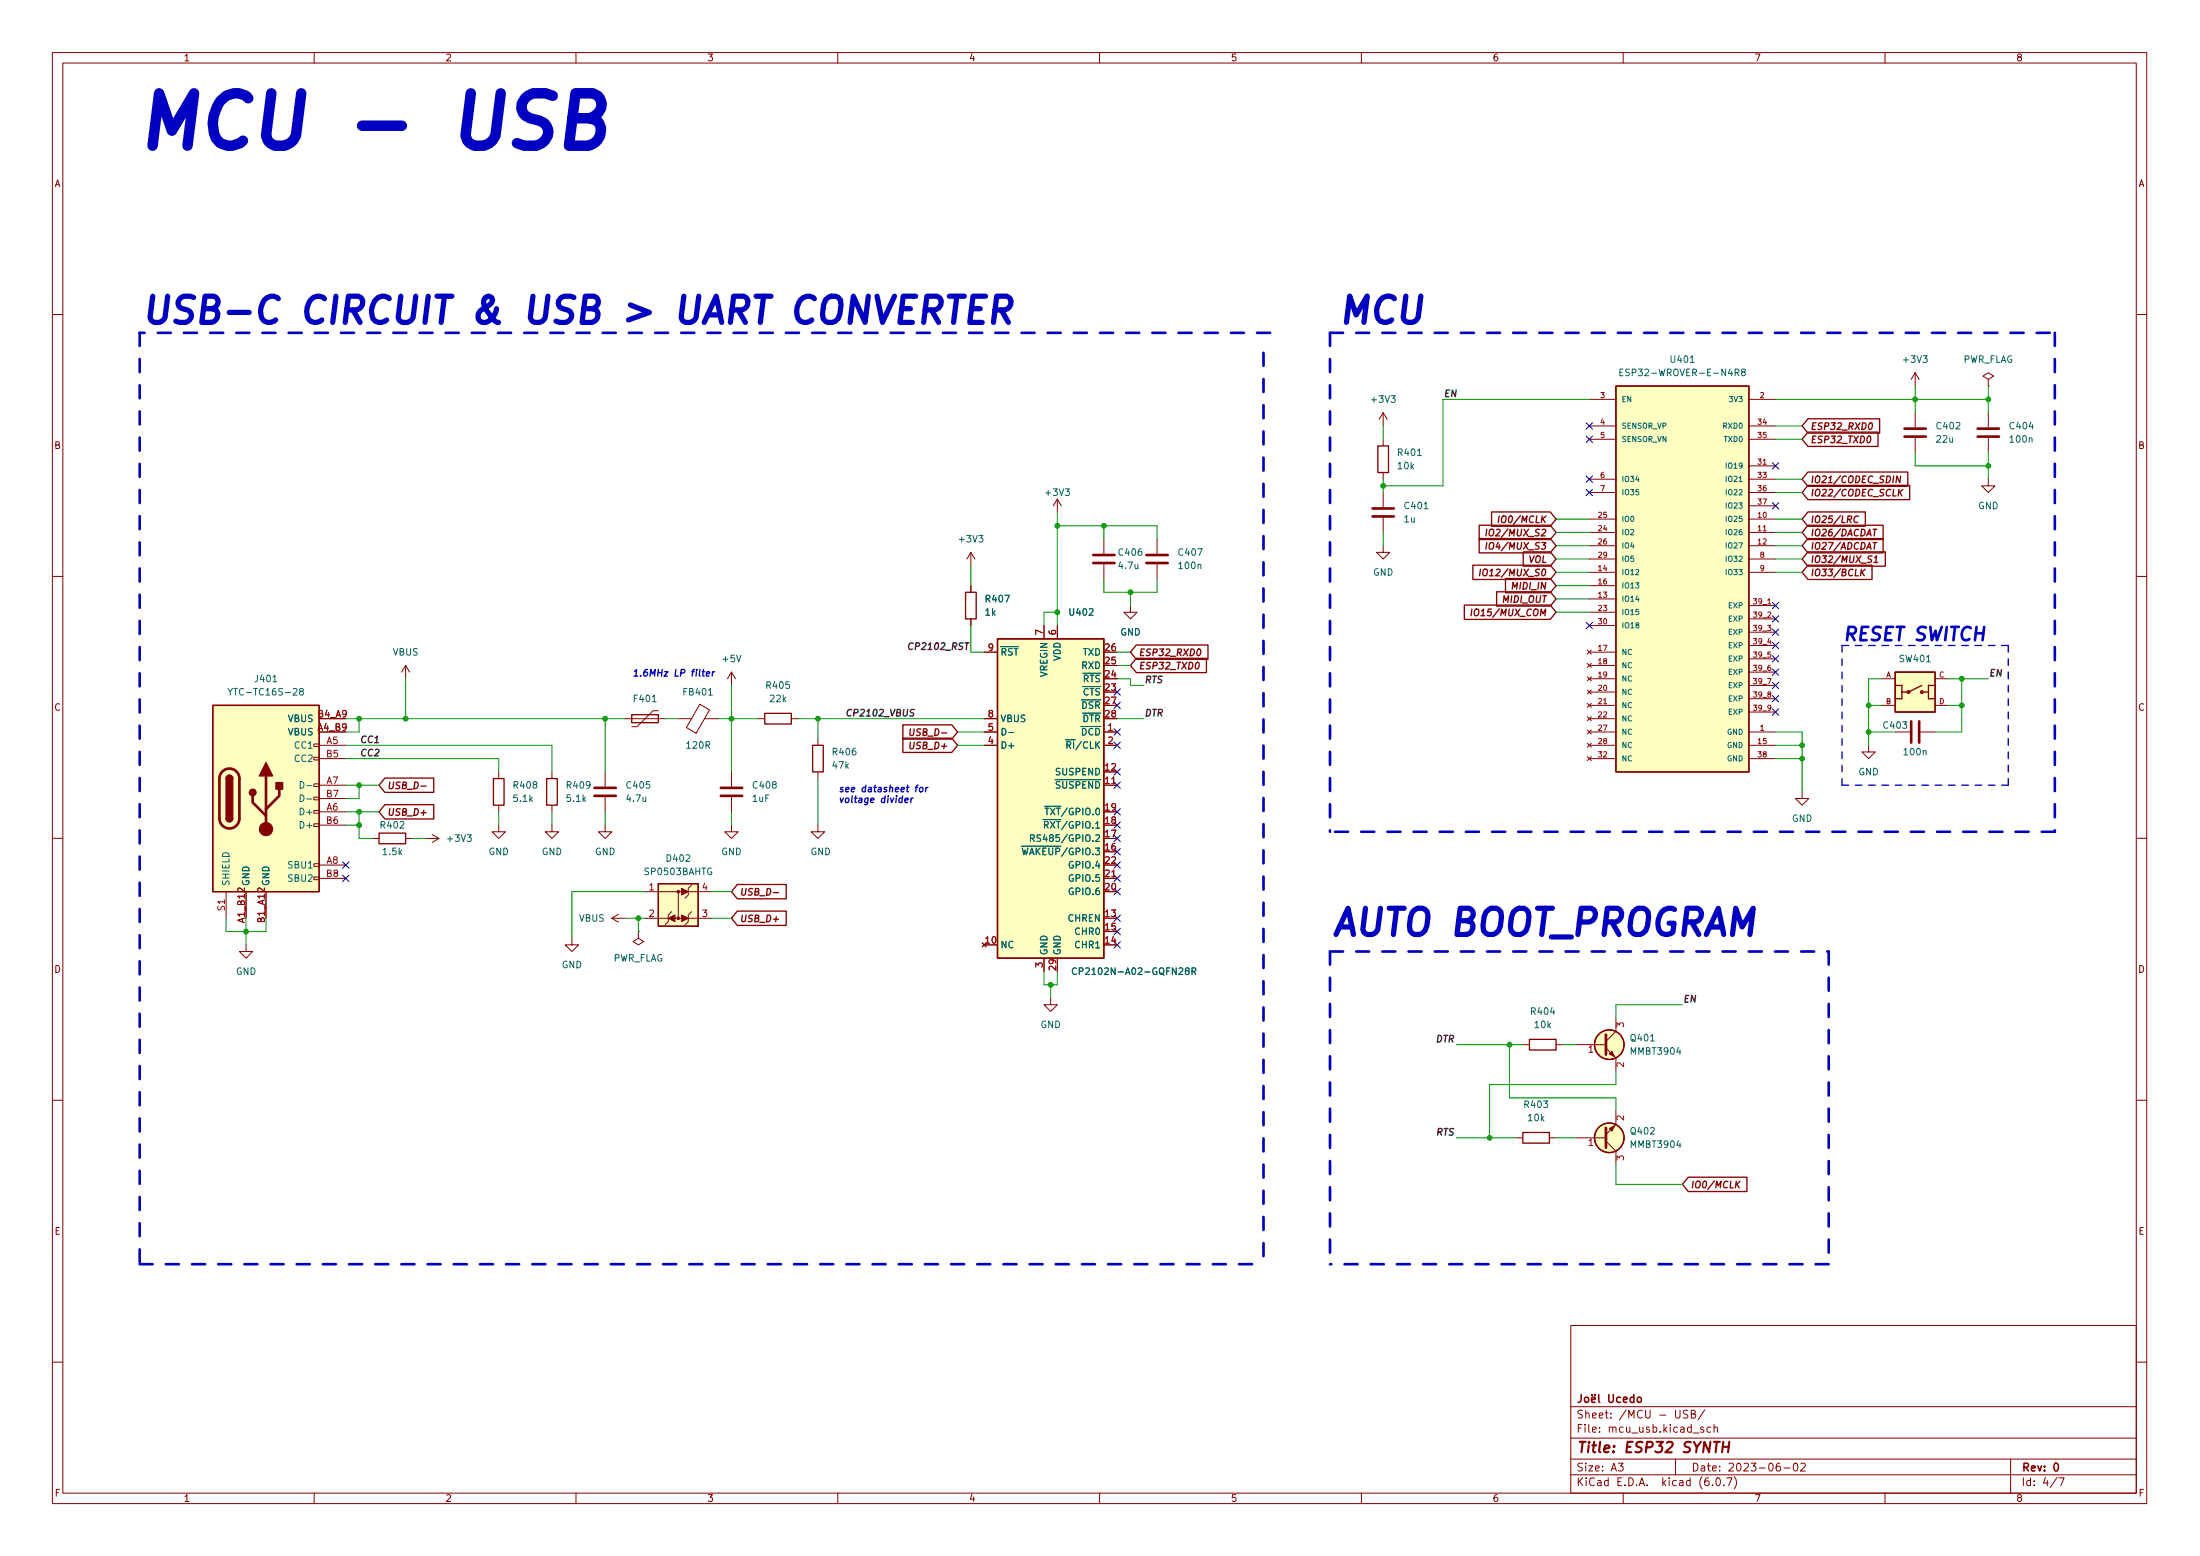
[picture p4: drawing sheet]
<svg xmlns="http://www.w3.org/2000/svg" width="420mm" height="297mm" viewBox="0 0 420 297" stroke-linecap="round" stroke-linejoin="round" font-family="sans-serif">
<g fill="none" stroke="#840000" stroke-width=".19">
<path d="M10 10h400v277h-400zM12 12h396v273h-396zM60 10v2M110 10v2M160 10v2M210 10v2M260 10v2M310 10v2M360 10v2M10 60h2M264.2 78.8v2.5M264.2 78.8l-.8 1.2"/>
<path d="M264.2 78.8l.7 1.2M303.5 76.2h5.1M334 76.2h5.1M365.8 71.2v2.5M365.8 78.8v2.8M365.8 71.2l-.8 1.2M365.8 71.2l.7 1.2M379.7 72.4l1-.6-1-.6-1 .6 1 .6v1.3M379.7 73.7h.1M379.7 78.8v2.8M408 60h2M201.9 95.3l-.7 1.3"/>
<path d="M201.9 95.3v2.5M201.9 95.3l.8 1.3M264.2 83.9v1.2M264.2 90.2v1.3M264.2 94v2.8M264.2 98.8v2.8M303.5 99.1h5.1M303.5 91.5h5.1M303.5 81.3h5.1M303.5 83.9h5.1M303.5 94h5.1M334 99.1h5.1"/>
<path d="M334 88.9h5.1M334 91.5h5.1M334 81.3h5.1M334 83.9h5.1M334 94h5.1M334 96.6h5.1M365.8 83.6v2.8M379.7 91.5v1.2h1.3l-1.3 1.3-1.2-1.3h1.2M379.7 83.6v2.8M10 110h2M185.4 105.4v2.6M185.4 111.8v1.3"/>
<path d="M185.4 118.1v1.3M185.4 105.4l-.7 1.3M185.4 105.4l.8 1.3M199.4 119.4v2.6M201.9 119.4v2.6M210.8 102.9v2.8M210.8 107.7v2.8M215.9 115.6v1.3h1.3l-1.3 1.2-1.3-1.2h1.3M221 102.9v2.8M221 107.7v2.8M264.2 104.2v1.2h1.2l-1.2 1.3-1.3-1.3h1.3M303.5 101.6h5.1"/>
<path d="M303.5 104.2h5.1M303.5 114.3h5.1M303.5 109.3h5.1M303.5 111.8h5.1M303.5 116.9h5.1M303.5 106.7h5.1M303.5 119.4h5.1M334 101.6h5.1M334 104.2h5.1M334 109.3h5.1M334 106.7h5.1M334 115.6h5.1"/>
<path d="M334 118.1h5.1M408 110h2M61 137.2h5M61 139.7h5M77.5 127l-.8 1.3M77.5 127v2.6M77.5 127l.7 1.3M119.4 137.2h7.6M125.7 135.7h-1l-3 3h-1.1M129.5 137.2h2.6M133.7 134.4l1.8 1.1-2.6 4.5-1.8-1.1zM134.6 137.2h2.6"/>
<path d="M139.7 128.3l-.8 1.3M139.7 128.3v2.5M139.7 128.3l.8 1.3M144.8 137.2h1.2M151.1 137.2h1.3M188 137.2h2.5M188 139.7h2.5M188 124.5h2.5M210.8 139.7h2.6M303.1 124.1l.8 .8M303.1 126.7l.8 .7M303.1 129.2l.8 .8"/>
<path d="M303.1 131.7l.8 .8M303.1 134.3l.8 .7M303.1 136.8l.8 .8M303.1 139.4l.8 .7M303.5 137.2h5.1M303.5 139.7h5.1M303.5 124.5h5.1M303.5 129.6h5.1M303.5 134.7h5.1M303.5 127h5.1M303.5 132.1h5.1M303.9 124.1l-.8 .8"/>
<path d="M303.9 126.7l-.8 .7M303.9 129.2l-.8 .8M303.9 131.7l-.8 .8M303.9 134.3l-.8 .7M303.9 136.8l-.8 .8M303.9 139.4l-.8 .7M334 139.7h5.1M334 120.7h5.1M334 123.2h5.1M334 125.8h5.1M334 128.3h5.1M334 130.8h5.1"/>
<path d="M334 133.4h5.1M334 135.9h5.1M359.4 129.6h2.5M359.4 134.7h2.5M361.9 139.7h2.8M366.8 139.7h2.8M369.6 129.6h2.5M369.6 134.7h2.5M59.9 157.3h1.1v.5h-1.1zM59.9 154.7h1.1v.5h-1.1zM59.9 152.2h1.1v.5h-1.1zM59.9 149.6h1.1v.6h-1.1z"/>
<path d="M59.9 144.6h1.1v.5h-1.1zM59.9 142h1.1v.5h-1.1zM61 149.9h5M61 142.3h5M61 155h5M61 144.8h5M61 157.5h5M61 152.4h5M82.5 159.3l1.3 .8M95.2 157.5v1.3h1.3l-1.3 1.3-1.2-1.3h1.2M95.2 147.4v1.2M95.2 153.7v1.3"/>
<path d="M105.4 157.5v1.3h1.3l-1.3 1.3-1.3-1.3h1.3M105.4 147.4v1.2M105.4 153.7v1.3M115.6 157.5v1.3h1.2l-1.2 1.3-1.3-1.3h1.3M115.6 147.4v2.8M115.6 152.2v2.8M139.7 157.5v1.3h1.3l-1.3 1.3-1.3-1.3h1.3M139.7 147.4v2.8M139.7 152.2v2.8M156.2 157.5v1.3h1.3l-1.3 1.3-1.3-1.3h1.3M156.2 141v1.3M156.2 147.4v1.2"/>
<path d="M188 142.3h2.5M210.8 149.9h2.6M210.8 142.3h2.6M303.1 141.9l.8 .8M303.1 144.4l.8 .8M303.5 142.3h5.1M303.5 144.8h5.1M303.9 141.9l-.8 .8M303.9 144.4l-.8 .8M334 142.3h5.1M334 144.8h5.1M344.2 151.2v1.2h1.2l-1.2 1.3-1.3-1.3h1.3"/>
<path d="M356.9 142.3v1.2h1.2l-1.2 1.3-1.3-1.3h1.3M10 160h2M43.2 170.2v5.1M47 170.2v5.1M50.8 170.2v5.1M59.9 167.4h1.1v.5h-1.1zM59.9 164.9h1.1v.5h-1.1zM61 167.7h5M61 165.1h5M71.1 160.1h1.3M77.5 160.1h1.2M81.3 160.1h2.5"/>
<path d="M83.8 160.1l-1.3 .7M109.2 179.1v1.3h1.3l-1.3 1.2-1.3-1.2h1.3M116.8 175.3h2.6M116.8 175.3l1.3 .8M118.1 174.5l-1.3 .8M121.9 177.8v1.3l1 .6-1 .7-1-.7 1-.6M121.9 177.8h.1M123.2 175.3h4.4M123.2 170.2h7M128.3 174l-.7 .7v1.2l-.6 .7M128.9 175.3h1.3M129.5 170.2v5.1"/>
<path d="M131.4 175.3h4.5M131.4 170.2h4.5M132.1 174l-.7 .7v1.2l-.6 .7M132.1 168.9l-.7 .7v1.3l-.6 .6M187.6 180l.7 .8M188.3 180l-.7 .8M210.8 167.7h2.6M408 160h2M47 180.4v1.2h1.3l-1.3 1.3-1.3-1.3h1.3M199.4 182.9v2.6M200.7 190.5v1.3h1.2l-1.2 1.3-1.3-1.3h1.3M290.8 199.4h1.3"/>
<path d="M297.2 199.4h1.2M301 199.4h5.7M308.6 194.3v2.6l-1.9 1.9M10 210h2M289.6 217.2h1.2M295.9 217.2h1.3M301 217.2h5.7M306.7 200.1l1.9 1.9v2.5M306.7 217.8l1.9 1.9v2.6M308.6 212.1v2.6l-1.9 1.9M408 210h2M300 253h108v32h-108z"/>
<path d="M10 260h2M300 278.5h108M300 274.5h108M300 268.5h108M309.1 279.3h.9l-.5 .6 .4 .1v.7l-.2 .1-.6-.1M320 278.5v3M320 269.2v1.2l.3 .3h.3l.3-.3v-1.2M322.4 269.3l-.6-.1-.3 .3 .1 .4 .7 .2v.5l-.2 .1-.6-.1M323 269.9h.6l.2-.3-.2-.3-.6-.1v1.5h.6l.2-.3a.39 .39 0 0 0-.3-.5M323.4 273.6h1.1M325.4 272.5l-.4-.1-.2 .2 .1 .2 .5 .2v.3h-.6M325.6 269.1l-1.3 2"/>
<path d="M326.7 272.5l-.4-.1-.3 .3 .1 .6h.6M327.4 272.6l.2-.2 .3 .1 .1 .9M327.4 271.9v1.5M339.9 279.3a.6 .6 0 0 0-.7 .7v.5l.2 .2 .4 .1 .2-.1 .1-.5-.2-.2-.4-.1-.3 .3M342.7 279.4l.2-.1a.8 .8 0 0 1 .5 .8 .8 .8 0 0 1-.5 .7 1 1 0 0 1-.2-1.4zM343.9 279.5l.6-.2 .2 .2 .1 .2-1 1.1h1M384 278.5v6.5M408 260h2M60 285v2M110 285v2M160 285v2M210 285v2"/>
<path d="M260 285v2M300 281.5h108M310 285v2M327.1 283.5v.1M327.9 282.2l.2-.1a.8 .8 0 0 1 .5 .8 .8 .8 0 0 1-.5 .7 1 1 0 0 1-.2-1.4zM329.2 283.5v.1M329.8 282.1h1l-.7 1.5M331.2 281.9a1.72 1.72 0 0 1 0 2.3M340.7 280.2h1.2M360 285v2M392.9 282l-1.3 2M393.2 282.1h1l-.6 1.5"/>
</g>
<g fill="none" stroke="#840000" stroke-width=".3">
<path d="M302 266.2v1.1a.48 .48 0 0 1-.6 .4M302.8 266.8l.3-.1 .3 .3v.4l-.3 .3-.3-.1-.2-.2zM304 267.2l.7-.1-.1-.3-.4-.1-.2 .2v.7h.6M304 266.2v.2M304.6 266.2v.2M305.3 266.2v1.3l.2 .2M307.3 266.2v1.2l.2 .3h.3l.3-.3v-1.2M309.5 266.8l-.5-.1-.2 .3 .1 .6h.6M310 267.2l.8-.1-.1-.3-.4-.1-.3 .2 .1 .7h.6M312 266.8l-.4-.1-.3 .3 .2 .6h.5M312 266.2v1.5M312.8 266.8l.4-.1 .3 .3v.4l-.3 .3-.4-.1-.1-.2z"/>
<path d="M392.4 279.5l.2-.2a.8 .8 0 0 1 .5 .8 .8 .8 0 0 1-.5 .7l-.2-.1-.1-.5z"/>
</g>
<path d="M329 276.2h1.2M329.1 275.2l-.2 2M330.3 275.2l-.3 2" fill="none" stroke="#840000" stroke-width=".4"/>
<g fill="none" stroke="#840000" stroke-width=".51">
<path d="M262.1 98.6h4.1M262.1 97.1h4.1M363.7 83.3h4.1M363.7 81.8h4.1M377.7 83.3h4.1M377.7 81.8h4.1M208.8 107.5h4.1M208.8 106h4.1M218.9 107.5h4.1M218.9 106h4.1M365 137.7v4.1M366.5 137.7v4.1"/>
<path d="M42.5 147.3a1.91 1.91 0 0 1 2-.4 1.91 1.91 0 0 1 1.2 1.7v7.6a1.91 1.91 0 0 1-1.9 2 1.91 1.91 0 0 1-1.9-2v-7.7l.2-.7zM48.3 151.9v1.3l2.5 2.5M50.8 148.1v10.2M53.3 150.7v1.2l-2.5 2.6M113.5 151.9h4.1M113.5 150.4h4.1M137.7 151.9h4M137.7 150.4h4M306.7 197.5v3.8M306.7 215.3v3.8"/>
</g>
<g fill="#ffffc2" stroke="#ffffc2" stroke-width=".19">
<path d="M125.7 168.7h7.6v8.1h-7.6z"/>
<path d="M190.5 122h20.3v60.9h-20.3z"/>
<path d="M40.6 134.7h20.4v35.5h-20.4z"/>
<path d="M361.9 128.3h7.7v7.6h-7.7z"/>
<path d="M308.6 73.7h25.4v73.7h-25.4z"/>
<circle cx="307.3" cy="199.4" r="2.82"/>
<circle cx="307.3" cy="217.2" r="2.82"/>
</g>
<g fill="none" stroke="#840000" stroke-width=".25">
<path d="M308.6 73.7h25.4v73.7h-25.4zM345.3 80h13.7v2.7h-13.7l-1.1-1.4zM263.1 85.1h2.1v5.1h-2.1zM284.9 97.7h11.2l1.1 1.4-1.1 1.4h-11.2zM286.3 98.5l-.2 1.3M286.9 98.7l.3-.2 .3 .1a.75 .75 0 0 1-.5 1.2l-.1-.1a.96 .96 0 0 1 0-1zM345.3 97.7h11v2.8h-11l-1.1-1.4zM345.3 82.5h13.4v2.7h-13.4l-1.1-1.3zM345.3 90.1h19.1v2.7h-19.1l-1.1-1.3zM345.3 92.7h19.4v2.7h-19.4l-1.1-1.4zM354.9 98.6a.61 .61 0 0 0-.8 .4 .61 .61 0 0 0 .4 .8l.3-.2M357 80.8l.4-.1a.76 .76 0 0 1-.3 1.3l-.2-.1-.1-.4z"/>
<path d="M362.8 94l.4 .7M363 90.9l-.2 1.2-.5-1.2-.2 1.2M363.4 93.4l-.8 .7M184.4 113.1h2v5h-2zM279.7 115.5h16.4l1.1 1.4-1.1 1.3h-16.4zM281.1 116.3l-.2 1.2M281.3 107.9h14.8l1.1 1.4-1.1 1.3h-14.8zM281.7 116.5l.3-.2h.3a.75 .75 0 0 1-.5 1.2h-.1a.94 .94 0 0 1 0-1zM282.5 102.8h13.6l1.1 1.4-1.1 1.3h-13.6zM282.5 100.3h13.6l1.1 1.3-1.1 1.4h-13.6zM282.7 108.7l-.1 1.2M283.3 108.8l.3-.1h.3a.75 .75 0 0 1-.5 1.2h-.1a.94 .94 0 0 1 0-1.1z"/>
<path d="M283.9 103.6l-.1 1.2M283.9 101l-.1 1.3M284.5 103.8l.3-.2h.3a.75 .75 0 0 1-.5 1.2h-.1a.94 .94 0 0 1 0-1zM284.5 101.2l.3-.2 .3 .1a.75 .75 0 0 1-.5 1.2l-.1-.1a.94 .94 0 0 1 0-1zM285.8 113h10.3l1.1 1.3-1.1 1.4h-10.3zM287.5 110.4h8.6l1.1 1.4-1.1 1.4h-8.6zM290.9 105.4h5.2l1.1 1.3-1.1 1.4h-5.2zM345.3 102.8h14.3v2.7h-14.3l-1.1-1.3zM345.3 107.9h12.2v2.7h-12.2l-1.1-1.3zM345.3 100.3h14.3v2.7h-14.3l-1.1-1.4zM345.3 105.4h14.8v2.7h-14.8l-1.1-1.4zM355.6 109.2l.5 .7"/>
<path d="M356.2 108.7l-.8 .7M357.7 103.6h.7M357.7 101h.7M357.9 107.4h.7M358 106.5l.4-.4-.2 1.3M40.6 134.7h20.4v35.5h-20.4zM120.6 136.4h5.1v1.6h-5.1zM146 136.2h5.1v2h-5.1zM172.4 138.4h9.4l1.1 1.3-1.1 1.4h-9.4zM173.9 139.1l-.1 1.1 .2 .2 .3-.1 .2-.1 .1-1.1M190.5 122h20.3v60.9h-20.3zM217 123.1h13.7v2.8h-13.7l-1.1-1.4z"/>
<path d="M217 125.7h13.4v2.7h-13.4l-1.1-1.4zM228.8 124l.3-.1a.75 .75 0 0 1-.3 1.3l-.2-.5zM361.9 128.3h7.7v7.6h-7.7zM361.9 130.8h1.3v2.6h-1.3M367 130.8l-2.5 1.3h-1.3M367 132.1h1.3M369.6 130.8h-1.3v2.6h1.3M43.2 156.2a.64 .64 0 0 0 .6 .7 .64 .64 0 0 0 .6-.7M43.2 148.6a.64 .64 0 0 1 .6-.6 .64 .64 0 0 1 .6 .6M72.4 159h5.1v2.1h-5.1zM73.5 153.6h9.3v2.7h-9.3l-1.1-1.3zM73.5 148.5h9.3v2.8h-9.3l-1.1-1.4z"/>
<path d="M80.4 150.1h1M94.2 148.6h2.1v5.1h-2.1zM104.4 148.6h2v5.1h-2zM155.2 142.3h2v5.1h-2zM172.4 140.9h9.4l1.1 1.4-1.1 1.3h-9.4zM173.9 141.7l-.1 1 .2 .2h.3l.2-.2 .1-1M125.7 168.7h7.6v8.1h-7.6zM140.8 173.9h9.3v2.8h-9.3l-1.1-1.4zM140.8 168.9h9.3v2.7h-9.3l-1.1-1.4zM147.7 170.4h1M292.1 198.4h5.1v2h-5.1zM290.8 216.2h5.1v2h-5.1z"/>
<path d="M322.4 224.7h11.2v2.8h-11.2l-1.1-1.4zM331.7 226l.5 .8M332.3 225.5l-.8 .7"/>
<circle cx="364.5" cy="132.1" r=".25"/>
<circle cx="367" cy="132.1" r=".25"/>
<circle cx="307.3" cy="199.4" r="2.82"/>
<circle cx="307.3" cy="217.2" r="2.82"/>
</g>
<g fill="#840000" stroke="#840000" stroke-width=".19">
<path d="M307.3 201.2l.5-.5 .6 1z"/>
<path d="M307.3 215.4l1.1-.5-.6 1z"/>
<path d="M127.6 175.3l1.3-.6v1.2z"/>
<path d="M130.2 174.7l1.2 .6-1.2 .6z"/>
<path d="M130.2 169.6l1.2 .6-1.2 .7z"/>
<circle cx="129.5" cy="175.3" r=".25"/>
<circle cx="129.5" cy="170.2" r=".25"/>
<circle cx="50.8" cy="158.3" r="1.27"/>
</g>
<g fill="none" stroke="#006464" stroke-width=".19">
<path d="M309.4 71.1h.4M310 70.5h-.6v1.2h.6M332.8 71l-.2-.2v-.2l.2-.1h.4l.1 .4-.6 .2-.1 .1v.4l.2 .1h.4l.1-.2v-.3l-.2-.2M43.5 131.4l.5 .7 .4-.7M44 132.1v.6M57.5 132l-.3-.3 .1-.2 .2-.1 .3 .1 .1 .3-.6 .2-.1 .2 .1 .4 .2 .1h.2l.2-.3v-.3l-.2-.1M192.7 139.8h.9M57.3 149.2a.64 .64 0 0 1 .8 .6 .64 .64 0 0 1-.8 .7zM57.3 151.7a.64 .64 0 0 1 .8 .7 .64 .64 0 0 1-.8 .6zM58.6 150h1M58.6 152.5h1M198.7 159.4h-.4l-.2 .1v.3l.5 .3 .1 .3-.2 .2h-.5"/>
<path d="M196.8 160h.6l.1-.2v-.3l-.7-.1v1.2M197.1 160l.4 .6M205.6 184.9a.6 .6 0 0 0-.9 .4 .6 .6 0 0 0 .6 .7l.3-.1M227.7 185.4h.6l.1-.2-.1-.3-.6-.1v1.2M228 185.4l.4 .6"/>
</g>
<g fill="#840000" stroke="#840000" stroke-width=".25">
<path d="M43.2 156.2h1.2a.64 .64 0 0 1-.6 .7 .64 .64 0 0 1-.6-.7z"/>
<path d="M43.2 148.6h1.2v7.6h-1.2z"/>
<path d="M43.4 148.2a.64 .64 0 0 1 .7-.2 .64 .64 0 0 1 .3 .6h-1.2z"/>
<path d="M50.8 145.6l1.3 2.5h-2.6z"/>
<path d="M52.7 149.4h1.3v1.3h-1.3z"/>
<circle cx="48.3" cy="151.3" r=".63"/>
</g>
<path d="M174.4 122.8a.61 .61 0 0 0-.9 .4 .61 .61 0 0 0 .5 .8l.3-.1M174.6 135.5l-.5-.1-.2 .1v.4l.5 .2 .1 .3-.3 .3-.5-.1" fill="none" stroke="#0f0f0f" stroke-width=".25"/>
<path d="M105.6 18.3l-1.4-.5h-2.4a2.96 2.96 0 0 0-2.2 2.9l.3 .9 .4 .5 .9 .5 1.9 .4a2.31 2.31 0 0 1 1.6 2 2.31 2.31 0 0 1-1.2 2.3l-1 .5h-2.4l-1.4-.5M109.3 22.6h3.4a2.97 2.97 0 0 0 2.2-2.9l-.3-.9-.5-.5-.9-.5h-3.3l-1.2 10h3.8a2.89 2.89 0 0 0 1.5-4.8l-1.3-.4" fill="none" stroke="#0000c2" stroke-width="2"/>
<path d="M134.9 128.6l.6-.1v-.2h-.5l-.1 .6 .1 .2 .4-.1M136.1 128.2l-.1 .9M136.5 128.2l-.4 .3M172.8 152.8l.6-.1v-.3h-.5l-.1 .6 .2 .2 .3-.1M174 152.4l-.1 .8M174.4 152.4l-.4 .2M175.7 150.4l.2-.1 .3 .1v.5l-.1 .2-.3 .1-.2-.2zM176.9 150.3l-.1 .9M177.2 150.3l-.4 .3" fill="none" stroke="#0000c2" stroke-width=".25"/>
<path d="M176.7 59.2h1.9a1.38 1.38 0 0 0 1.1-1.2 1.38 1.38 0 0 0-.8-1.5h-1.9l-.6 5M177.9 59.2l1.4 2.3M181.3 56.5h2.9M182.7 56.5l-.6 5M185.5 58.9h1.7M188.2 56.5h-2.4l-.6 5h2.4M190 59.2h1.9a1.38 1.38 0 0 0 1.2-1.2 1.38 1.38 0 0 0-.8-1.5h-1.9l-.7 5M191.2 59.2l1.4 2.3" fill="none" stroke="#0000c2" stroke-width="1"/>
<path d="M351.8 123.2v26.7M383.5 123.2h-31.7M351.8 149.9h31.7M383.5 149.9v-26.7" fill="none" stroke="#0000c2" stroke-width=".25" stroke-dasharray="1.3 1.3"/>
<path d="M26.7 63.5v177.8M241.3 67.3v174M242.6 63.5h-215.9M254 63.5v95.3M254 63.5h138.4M392.4 63.5v95.3M392.4 158.8h-138.4M254 181.6v59.7M254 181.6h95.2M349.2 181.6v59.7M26.7 241.3h214.6M349.2 241.3h-95.2" fill="none" stroke="#0000c2" stroke-width=".5" stroke-dasharray="2.5 2.5"/>
<g fill="none" stroke="#009600" stroke-width=".19">
<path d="M303.5 76.2h-27.9v16.5h-11.4M339.1 76.2h40.6M365.8 73.7v5.1M379.7 73.7v5.1M201.9 97.8v21.6M264.2 81.3v2.6M264.2 91.5v2.5M297.2 99.1h6.3M339.1 99.1h5.1M339.1 83.9h5.1M339.1 94h5.1M339.1 91.5h5.1"/>
<path d="M339.1 81.3h5.1M365.8 86.4v2.5h13.9M379.7 86.4v5.1M185.4 108v3.8M185.4 119.4v5.1h2.6M201.9 116.9h-2.5v2.5M201.9 100.4h19.1v2.5M210.8 110.5v2.6h10.2v-2.6M210.8 100.4v2.5M215.9 113.1v2.5M264.2 101.6v2.6M297.2 116.9h6.3"/>
<path d="M297.2 101.6h6.3M297.2 104.2h6.3M297.2 109.3h6.3M297.2 106.7h6.3M297.2 114.3h6.3M297.2 111.8h6.3M339.1 101.6h5.1M339.1 104.2h5.1M339.1 109.3h5.1M339.1 106.7h5.1M66 137.2h53.4M68.6 137.2v2.5h-2.6"/>
<path d="M77.5 129.6v7.6M115.6 137.2v10.2M127 137.2h2.5M137.2 137.2h7.6M139.7 130.8v16.6M152.4 137.2h35.6M156.2 137.2v3.8M182.9 139.7h5.1M213.4 137.2h5M213.4 129.6h2.5v1.2h2.5M213.4 124.5h2.5M213.4 127h2.5"/>
<path d="M339.1 139.7h5.1v11.5M356.9 139.7h5M356.9 134.7h2.5M359.4 129.6h-2.5v12.7M372.1 134.7h2.5M372.1 129.6h7.6M374.6 129.6v10.1h-5M66 142.3h39.4v5.1M66 144.8h29.2v2.6M66 149.9h6.4M66 155h6.4M66 157.5h2.6"/>
<path d="M68.6 149.9v2.5h-2.6M68.6 155v5.1h2.5M95.2 155v2.5M105.4 155v2.5M115.6 155v2.5M139.7 155v2.5M156.2 148.6v8.9M182.9 142.3h5.1M339.1 142.3h5.1M339.1 144.8h5.1M43.2 175.3v2.5h7.6v-2.5M47 175.3v5.1"/>
<path d="M78.7 160.1h2.6M119.4 175.3h3.8M121.9 175.3v2.5M123.2 170.2h-14v8.9M135.9 175.3h3.8M135.9 170.2h3.8M199.4 185.5v2.5h2.5v-2.5M200.7 188v2.5M278.1 199.4h12.7M288.3 199.4v10.2h20.3v2.5M298.4 199.4h2.6M321.3 191.8h-12.7v2.5"/>
<path d="M278.1 217.2h11.5M297.2 217.2h3.8M308.6 204.5v2.5h-24.1v10.2M308.6 222.3v3.8h12.7"/>
</g>
<g fill="none" stroke="#000084" stroke-width=".19">
<path d="M302.9 90.9l1.2 1.2M302.9 93.4l1.2 1.2M302.9 83.2l1.2 1.3M302.9 80.7l1.2 1.2M304.1 90.9l-1.2 1.2M304.1 93.4l-1.2 1.2M304.1 83.2l-1.2 1.3M304.1 80.7l-1.2 1.2M338.5 88.3l1.2 1.2M338.5 95.9l1.2 1.3M339.7 88.3l-1.2 1.2M339.7 95.9l-1.2 1.3"/>
<path d="M302.9 118.8l1.2 1.2M304.1 118.8l-1.2 1.2M338.5 115l1.2 1.2M338.5 117.5l1.2 1.3M339.7 115l-1.2 1.2M339.7 117.5l-1.2 1.3M212.8 134l1.2 1.3M212.8 131.5l1.2 1.2M212.8 139.1l1.2 1.2M214 134l-1.2 1.3M214 131.5l-1.2 1.2M214 139.1l-1.2 1.2"/>
<path d="M338.5 135.3l1.2 1.2M338.5 130.2l1.2 1.3M338.5 132.8l1.2 1.2M338.5 127.7l1.2 1.2M338.5 125.2l1.2 1.2M338.5 122.6l1.2 1.2M338.5 120.1l1.2 1.2M339.7 135.3l-1.2 1.2M339.7 130.2l-1.2 1.3M339.7 132.8l-1.2 1.2M339.7 127.7l-1.2 1.2M339.7 125.2l-1.2 1.2"/>
<path d="M339.7 122.6l-1.2 1.2M339.7 120.1l-1.2 1.2M212.8 159.4l1.2 1.3M212.8 149.3l1.2 1.2M212.8 141.7l1.2 1.2M212.8 156.9l1.2 1.2M212.8 146.7l1.2 1.3M212.8 154.4l1.2 1.2M214 159.4l-1.2 1.3M214 149.3l-1.2 1.2M214 141.7l-1.2 1.2M214 156.9l-1.2 1.2"/>
<path d="M214 146.7l-1.2 1.3M214 154.4l-1.2 1.2M65.4 167.1l1.2 1.2M65.4 164.5l1.2 1.2M66.6 167.1l-1.2 1.2M66.6 164.5l-1.2 1.2M212.8 179.8l1.2 1.2M212.8 174.7l1.2 1.2M212.8 177.2l1.2 1.2M212.8 167.1l1.2 1.2M212.8 169.6l1.2 1.2M212.8 164.5l1.2 1.2"/>
<path d="M212.8 162l1.2 1.2M214 179.8l-1.2 1.2M214 174.7l-1.2 1.2M214 177.2l-1.2 1.2M214 167.1l-1.2 1.2M214 169.6l-1.2 1.2M214 164.5l-1.2 1.2M214 162l-1.2 1.2"/>
</g>
<g fill="#009600" stroke="#009600" stroke-width=".19">
<circle cx="156.2" cy="137.2" r=".46"/>
<circle cx="139.7" cy="137.2" r=".46"/>
<circle cx="200.7" cy="188" r=".46"/>
<circle cx="77.5" cy="137.2" r=".46"/>
<circle cx="68.6" cy="137.2" r=".46"/>
<circle cx="121.9" cy="175.3" r=".46"/>
<circle cx="115.6" cy="137.2" r=".46"/>
<circle cx="215.9" cy="113.1" r=".46"/>
<circle cx="68.6" cy="149.9" r=".46"/>
<circle cx="47" cy="177.8" r=".46"/>
<circle cx="68.6" cy="157.5" r=".46"/>
<circle cx="68.6" cy="155" r=".46"/>
<circle cx="210.8" cy="100.4" r=".46"/>
<circle cx="201.9" cy="116.9" r=".46"/>
<circle cx="201.9" cy="100.4" r=".46"/>
<circle cx="379.7" cy="76.2" r=".46"/>
<circle cx="365.8" cy="76.2" r=".46"/>
<circle cx="379.7" cy="88.9" r=".46"/>
<circle cx="344.2" cy="144.8" r=".46"/>
<circle cx="344.2" cy="142.3" r=".46"/>
<circle cx="288.3" cy="199.4" r=".46"/>
<circle cx="284.5" cy="217.2" r=".46"/>
<circle cx="264.2" cy="92.7" r=".46"/>
<circle cx="374.6" cy="129.6" r=".46"/>
<circle cx="374.6" cy="134.7" r=".46"/>
<circle cx="356.9" cy="139.7" r=".46"/>
<circle cx="356.9" cy="134.7" r=".46"/>
</g>
<text font-size="13.9" fill="#0000c2" x="25.4" y="28.3">MCU - USB</text>
<g font-size="7" fill="#0000c2">
<text x="26.7" y="61.8">USB-C CIRCUIT &amp; USB &gt; UART CONVERTER</text>
<text x="255.3" y="61.8">MCU</text>
<text x="254" y="178.6">AUTO BOOT_PROGRAM</text>
</g>
<text font-size="3.5" fill="#0000c2" x="351.8" y="122.3">RESET SWITCH</text>
<text font-size="2.8" fill="#840000" x="301" y="277.3">Title: ESP32 SYNTH</text>
<g font-size="2.1" fill="#840000">
<text x="301" y="273.5">File: mcu_usb.kicad_sch</text>
<text x="301" y="270.8">Sheet: /MCU - USB/</text>
<text x="301" y="280.9">Size: A3</text>
<text x="323" y="280.9">Date: 2023-06-02</text>
<text x="386" y="280.9">Rev: 0</text>
<text x="301" y="283.7">KiCad E.D.A. kicad (6.0.7)</text>
<text x="386" y="283.7">Id: 4/7</text>
</g>
<g font-size="1.8" fill="#840000">
<text x="35" y="11.7">1</text>
<text x="85" y="11.7">2</text>
<text x="135" y="11.7">3</text>
<text x="185" y="11.7">4</text>
<text x="235" y="11.7">5</text>
<text x="285" y="11.7">6</text>
<text x="335" y="11.7">7</text>
<text x="385" y="11.7">8</text>
<text x="10.3" y="35.7">A</text>
<text x="408.3" y="35.7">A</text>
<text x="345.6" y="82">ESP32_RXD0</text>
<text x="10.3" y="85.7">B</text>
<text x="345.6" y="84.6">ESP32_TXD0</text>
<text x="408.3" y="85.7">B</text>
<text x="345.6" y="92.2">IO21/CODEC_SDIN</text>
<text x="345.6" y="94.7">IO22/CODEC_SCLK</text>
<text x="287.3" y="99.8">IO0/MCLK</text>
<text x="345.6" y="99.8">IO25/LRC</text>
<text x="285.3" y="104.9">IO4/MUX_S3</text>
<text x="285.3" y="102.4">IO2/MUX_S2</text>
<text x="292.1" y="107.4">VOL</text>
<text x="345.6" y="104.9">IO27/ADCDAT</text>
<text x="345.6" y="102.4">IO26/DACDAT</text>
<text x="345.6" y="107.4">IO32/MUX_S1</text>
<text x="284.3" y="110">IO12/MUX_S0</text>
<text x="289.3" y="112.5">MIDI_IN</text>
<text x="345.6" y="110">IO33/BCLK</text>
<text x="282.4" y="117.6">IO15/MUX_COM</text>
<text x="287.3" y="115.1">MIDI_OUT</text>
<text x="217.3" y="125.2">ESP32_RXD0</text>
<text x="217.3" y="127.8">ESP32_TXD0</text>
<text x="10.3" y="135.7">C</text>
<text x="408.3" y="135.7">C</text>
<text x="174.4" y="143">USB_D+</text>
<text x="174.9" y="140.5">USB_D-</text>
<text x="73.8" y="155.7">USB_D+</text>
<text x="73.8" y="150.6">USB_D-</text>
<text x="141.1" y="170.9">USB_D-</text>
<text x="141.1" y="176">USB_D+</text>
<text x="10.3" y="185.7">D</text>
<text x="408.3" y="185.7">D</text>
<text x="322.7" y="226.8">IO0/MCLK</text>
<text x="10.4" y="235.7">E</text>
<text x="408.4" y="235.7">E</text>
<text x="10.4" y="285.7">F</text>
<text x="35" y="286.7">1</text>
<text x="85" y="286.7">2</text>
<text x="135" y="286.7">3</text>
<text x="185" y="286.7">4</text>
<text x="235" y="286.7">5</text>
<text x="285" y="286.7">6</text>
<text x="335" y="286.7">7</text>
<text x="385" y="286.7">8</text>
<text x="408.4" y="285.7">F</text>
</g>
<g font-size="1.8" fill="#006464">
<text x="310.8" y="71.8">ESP32-WROVER-E-N4R8</text>
<text x="319.2" y="69.3">U401</text>
<text x="363.7" y="69.3">+3V3</text>
<text x="374.8" y="69.3">PWR_FLAG</text>
<text x="262.1" y="76.9">+3V3</text>
<text x="370" y="82">C402</text>
<text x="384" y="82">C404</text>
<text x="267" y="89.6">10k</text>
<text x="267.1" y="87">R401</text>
<text x="369.9" y="84.5">22u</text>
<text x="384" y="84.5">100n</text>
<text x="199.8" y="94.7">+3V3</text>
<text x="268.2" y="99.7">1u</text>
<text x="268.4" y="97.2">C401</text>
<text x="377.8" y="97.2">GND</text>
<text x="183.3" y="103.5">+3V3</text>
<text x="213.8" y="106.1">C406</text>
<text x="225.2" y="106.1">C407</text>
<text x="213.8" y="108.6">4.7u</text>
<text x="225.2" y="108.6">100n</text>
<text x="262.2" y="109.9">GND</text>
<text x="188.2" y="117.5">1k</text>
<text x="188.4" y="115">R407</text>
<text x="204.4" y="117.5">U402</text>
<text x="75" y="125.1">VBUS</text>
<text x="191" y="125.1">~{RST}</text>
<text x="206.8" y="125.1">TXD</text>
<text x="213.9" y="121.3">GND</text>
<text x="48.8" y="130.2">J401</text>
<text x="138.1" y="126.4">+5V</text>
<text x="146.5" y="131.5">R405</text>
<text x="200" y="129.2" transform="rotate(-90 200 129.2)">VREGIN</text>
<text x="202.6" y="126.2" transform="rotate(-90 202.6 126.2)">VDD</text>
<text x="205.4" y="130.2">~{RTS}</text>
<text x="206.6" y="127.7">RXD</text>
<text x="362.9" y="126.4">SW401</text>
<text x="44.7" y="132.8">YTC-TC16S-28</text>
<text x="55" y="137.8">VBUS</text>
<text x="121.2" y="134">F401</text>
<text x="130.6" y="132.8">FB401</text>
<text x="147.1" y="134">22k</text>
<text x="191" y="137.8">VBUS</text>
<text x="205.2" y="135.3">~{DSR}</text>
<text x="205.3" y="137.8">~{DTR}</text>
<text x="205.4" y="132.8">~{CTS}</text>
<text x="55" y="140.4">VBUS</text>
<text x="56.4" y="142.9">CC1</text>
<text x="131.2" y="142.9">120R</text>
<text x="191" y="142.9">D+</text>
<text x="191" y="140.4">D-</text>
<text x="203" y="142.9">~{RI}/CLK</text>
<text x="205.1" y="140.4">~{DCD}</text>
<text x="359.8" y="139.1">C403</text>
<text x="56.4" y="145.5">CC2</text>
<text x="159.1" y="146.7">47k</text>
<text x="159.2" y="144.2">R406</text>
<text x="201.8" y="148">SUSPEND</text>
<text x="354.9" y="148">GND</text>
<text x="363.7" y="144.2">100n</text>
<text x="57.6" y="155.6">D+</text>
<text x="98.2" y="153.1">5.1k</text>
<text x="98.2" y="150.5">R408</text>
<text x="108.3" y="153.1">5.1k</text>
<text x="108.4" y="150.5">R409</text>
<text x="119.8" y="153.1">4.7u</text>
<text x="119.8" y="150.5">C405</text>
<text x="143.7" y="153.1">1uF</text>
<text x="143.9" y="150.5">C408</text>
<text x="199.2" y="155.6">~{TXT}/GPIO.0</text>
<text x="200.4" y="150.5">~{SUSPEND}</text>
<text x="57.6" y="158.2">D+</text>
<text x="72.8" y="158.2">R402</text>
<text x="85.6" y="160.7">+3V3</text>
<text x="198.5" y="160.7">RS485/GPIO.2</text>
<text x="199" y="158.2">~{RXT}/GPIO.1</text>
<text x="342.2" y="156.9">GND</text>
<text x="55.2" y="165.8">SBU1</text>
<text x="73.2" y="163.2">1.5k</text>
<text x="93.3" y="163.2">GND</text>
<text x="103.4" y="163.2">GND</text>
<text x="113.6" y="163.2">GND</text>
<text x="123.2" y="167">SP0503BAHTG</text>
<text x="127.4" y="164.5">D402</text>
<text x="137.7" y="163.2">GND</text>
<text x="154.8" y="163.2">GND</text>
<text x="194.7" y="163.2">~{WAKEUP}/GPIO.3</text>
<text x="204.4" y="165.8">GPIO.4</text>
<text x="43.8" y="169.2" transform="rotate(-90 43.8 169.2)">SHIELD</text>
<text x="47.6" y="169.2" transform="rotate(-90 47.6 169.2)">GND</text>
<text x="51.4" y="169.2" transform="rotate(-90 51.4 169.2)">GND</text>
<text x="55.2" y="168.3">SBU2</text>
<text x="204.4" y="170.9">GPIO.6</text>
<text x="204.4" y="168.3">GPIO.5</text>
<text x="110.6" y="175.9">VBUS</text>
<text x="204" y="175.9">CHREN</text>
<text x="205.5" y="178.5">CHR0</text>
<text x="107.3" y="184.8">GND</text>
<text x="117" y="183.6">PWR_FLAG</text>
<text x="191" y="181">NC</text>
<text x="200" y="182.4" transform="rotate(-90 200 182.4)">GND</text>
<text x="202.6" y="182.4" transform="rotate(-90 202.6 182.4)">GND</text>
<text x="205.5" y="181">CHR1</text>
<text x="45" y="186.1">GND</text>
<text x="206.4" y="186.1">CP2102N-A02-GQFN28R</text>
<text x="198.7" y="196.3">GND</text>
<text x="292.5" y="193.7">R404</text>
<text x="293.2" y="196.3">10k</text>
<text x="311.5" y="198.8">Q401</text>
<text x="311.6" y="201.3">MMBT3904</text>
<text x="291.3" y="211.5">R403</text>
<text x="291.9" y="214">10k</text>
<text x="311.5" y="216.6">Q402</text>
<text x="311.6" y="219.1">MMBT3904</text>
</g>
<g font-size="1.8" fill="#0f0f0f">
<text x="275.6" y="75.8">EN</text>
<text x="174.5" y="124.1">CP2102_RST</text>
<text x="218.4" y="130.4">RTS</text>
<text x="379.7" y="129.1">EN</text>
<text x="161.3" y="136.8">CP2102_VBUS</text>
<text x="218.4" y="136.8">DTR</text>
<text x="68.6" y="141.8">CC1</text>
<text x="68.6" y="144.4">CC2</text>
<text x="321.3" y="191.4">EN</text>
<text x="274.5" y="199">DTR</text>
<text x="274.6" y="216.8">RTS</text>
</g>
<g font-size="1.8" fill="#a90000">
<text x="188.7" y="124.2">9</text>
<text x="199.1" y="121.2" transform="rotate(-90 199.1 121.2)">7</text>
<text x="201.7" y="121.2" transform="rotate(-90 201.7 121.2)">6</text>
<text x="211.1" y="124.2">26</text>
<text x="211.1" y="131.9">23</text>
<text x="211.1" y="129.3">24</text>
<text x="211.1" y="126.8">25</text>
<text x="60.7" y="136.9">B4_A9</text>
<text x="188.7" y="136.9">8</text>
<text x="211.1" y="134.4">27</text>
<text x="211.1" y="136.9">28</text>
<text x="60.7" y="139.5">A4_B9</text>
<text x="62.4" y="142">A5</text>
<text x="188.7" y="142">4</text>
<text x="188.7" y="139.5">5</text>
<text x="211.6" y="139.5">1</text>
<text x="211.6" y="142">2</text>
<text x="62.4" y="149.6">A7</text>
<text x="62.4" y="144.6">B5</text>
<text x="211.1" y="149.6">11</text>
<text x="211.1" y="147.1">12</text>
<text x="62.4" y="154.7">A6</text>
<text x="62.4" y="152.2">B7</text>
<text x="211.1" y="154.7">19</text>
<text x="62.4" y="157.3">B6</text>
<text x="211.1" y="159.8">17</text>
<text x="211.1" y="157.3">18</text>
<text x="62.4" y="164.9">A8</text>
<text x="62.4" y="167.4">B8</text>
<text x="211.1" y="162.3">16</text>
<text x="211.1" y="167.4">21</text>
<text x="211.1" y="164.9">22</text>
<text x="42.9" y="173.8" transform="rotate(-90 42.9 173.8)">S1</text>
<text x="124" y="170">1</text>
<text x="134.1" y="170">4</text>
<text x="211.1" y="170">20</text>
<text x="46.7" y="176" transform="rotate(-90 46.7 176)">A1_B12</text>
<text x="50.5" y="176" transform="rotate(-90 50.5 176)">B1_A12</text>
<text x="124" y="175">2</text>
<text x="134.1" y="175">3</text>
<text x="211.1" y="175">13</text>
<text x="211.1" y="177.6">15</text>
<text x="188.2" y="180.1">10</text>
<text x="199.1" y="184.7" transform="rotate(-90 199.1 184.7)">3</text>
<text x="201.7" y="185.2" transform="rotate(-90 201.7 185.2)">29</text>
<text x="211.1" y="180.1">14</text>
<text x="310.1" y="196.1" transform="rotate(-90 310.1 196.1)">3</text>
<text x="303.4" y="201">1</text>
<text x="310.1" y="203.7" transform="rotate(-90 310.1 203.7)">2</text>
<text x="310.1" y="213.9" transform="rotate(-90 310.1 213.9)">2</text>
<text x="303.4" y="218.7">1</text>
<text x="310.1" y="221.5" transform="rotate(-90 310.1 221.5)">3</text>
</g>
<g font-size="1.8" fill="#0000c2">
<text x="120.6" y="129.1">1.6MHz LP filter</text>
<text x="160" y="151.2">see datasheet for</text>
<text x="160" y="153.3">voltage divider</text>
</g>
<g font-size="1.4" fill="#a90000">
<text x="305.7" y="76">3</text>
<text x="336.2" y="76">2</text>
<text x="305.7" y="81.1">4</text>
<text x="305.7" y="83.6">5</text>
<text x="335.8" y="81.1">34</text>
<text x="335.8" y="83.6">35</text>
<text x="335.8" y="88.7">31</text>
<text x="305.7" y="91.2">6</text>
<text x="305.7" y="93.8">7</text>
<text x="335.8" y="91.2">33</text>
<text x="335.8" y="93.8">36</text>
<text x="305.3" y="101.4">24</text>
<text x="305.3" y="98.8">25</text>
<text x="335.8" y="98.8">10</text>
<text x="335.8" y="101.4">11</text>
<text x="335.8" y="96.3">37</text>
<text x="305.3" y="103.9">26</text>
<text x="305.3" y="106.5">29</text>
<text x="335.8" y="103.9">12</text>
<text x="336.2" y="106.5">8</text>
<text x="305.3" y="109">14</text>
<text x="305.3" y="111.5">16</text>
<text x="336.2" y="109">9</text>
<text x="305.3" y="114.1">13</text>
<text x="305.3" y="116.6">23</text>
<text x="305.3" y="119.2">30</text>
<text x="335" y="115.4">39_1</text>
<text x="335" y="117.9">39_2</text>
<text x="305.3" y="124.2">17</text>
<text x="335" y="120.4">39_3</text>
<text x="335" y="123">39_4</text>
<text x="335" y="125.5">39_5</text>
<text x="305.3" y="126.8">18</text>
<text x="305.3" y="129.3">19</text>
<text x="305.3" y="131.9">20</text>
<text x="335" y="128.1">39_6</text>
<text x="335" y="130.6">39_7</text>
<text x="360.2" y="129.3">A</text>
<text x="370.3" y="129.3">C</text>
<text x="305.3" y="134.4">21</text>
<text x="305.3" y="136.9">22</text>
<text x="335" y="133.1">39_8</text>
<text x="335" y="135.7">39_9</text>
<text x="360.2" y="134.4">B</text>
<text x="370.3" y="134.4">D</text>
<text x="305.3" y="139.5">27</text>
<text x="305.3" y="142">28</text>
<text x="335.8" y="142">15</text>
<text x="336.2" y="139.5">1</text>
<text x="305.3" y="144.6">32</text>
<text x="335.8" y="144.6">38</text>
</g>
<g font-size="1.4" fill="#006464">
<text x="309.6" y="76.7">EN</text>
<text x="330.5" y="76.7">3V3</text>
<text x="309.6" y="81.8">SENSOR_VP</text>
<text x="329.2" y="81.8">RXD0</text>
<text x="309.6" y="84.4">SENSOR_VN</text>
<text x="329.4" y="84.4">TXD0</text>
<text x="329.9" y="89.4">IO19</text>
<text x="309.6" y="92">IO34</text>
<text x="309.6" y="94.5">IO35</text>
<text x="329.9" y="92">IO21</text>
<text x="329.9" y="94.5">IO22</text>
<text x="309.6" y="99.6">IO0</text>
<text x="329.9" y="99.6">IO25</text>
<text x="329.9" y="97.1">IO23</text>
<text x="309.6" y="102.1">IO2</text>
<text x="309.6" y="104.7">IO4</text>
<text x="309.6" y="107.2">IO5</text>
<text x="329.9" y="102.1">IO26</text>
<text x="329.9" y="104.7">IO27</text>
<text x="329.9" y="107.2">IO32</text>
<text x="309.6" y="109.8">IO12</text>
<text x="309.6" y="112.3">IO13</text>
<text x="329.9" y="109.8">IO33</text>
<text x="309.6" y="114.8">IO14</text>
<text x="309.6" y="117.4">IO15</text>
<text x="309.6" y="119.9">IO18</text>
<text x="330.2" y="116.1">EXP</text>
<text x="330.2" y="118.7">EXP</text>
<text x="309.6" y="125">NC</text>
<text x="330.2" y="121.2">EXP</text>
<text x="330.2" y="123.7">EXP</text>
<text x="309.6" y="127.5">NC</text>
<text x="309.6" y="130.1">NC</text>
<text x="330.2" y="126.3">EXP</text>
<text x="330.2" y="128.8">EXP</text>
<text x="330.2" y="131.4">EXP</text>
<text x="309.6" y="132.6">NC</text>
<text x="309.6" y="135.2">NC</text>
<text x="309.6" y="137.7">NC</text>
<text x="330.2" y="133.9">EXP</text>
<text x="330.2" y="136.4">EXP</text>
<text x="309.6" y="140.2">NC</text>
<text x="309.6" y="142.8">NC</text>
<text x="329.8" y="140.2">GND</text>
<text x="329.8" y="142.8">GND</text>
<text x="309.6" y="145.3">NC</text>
<text x="329.8" y="145.3">GND</text>
</g>
</svg>
